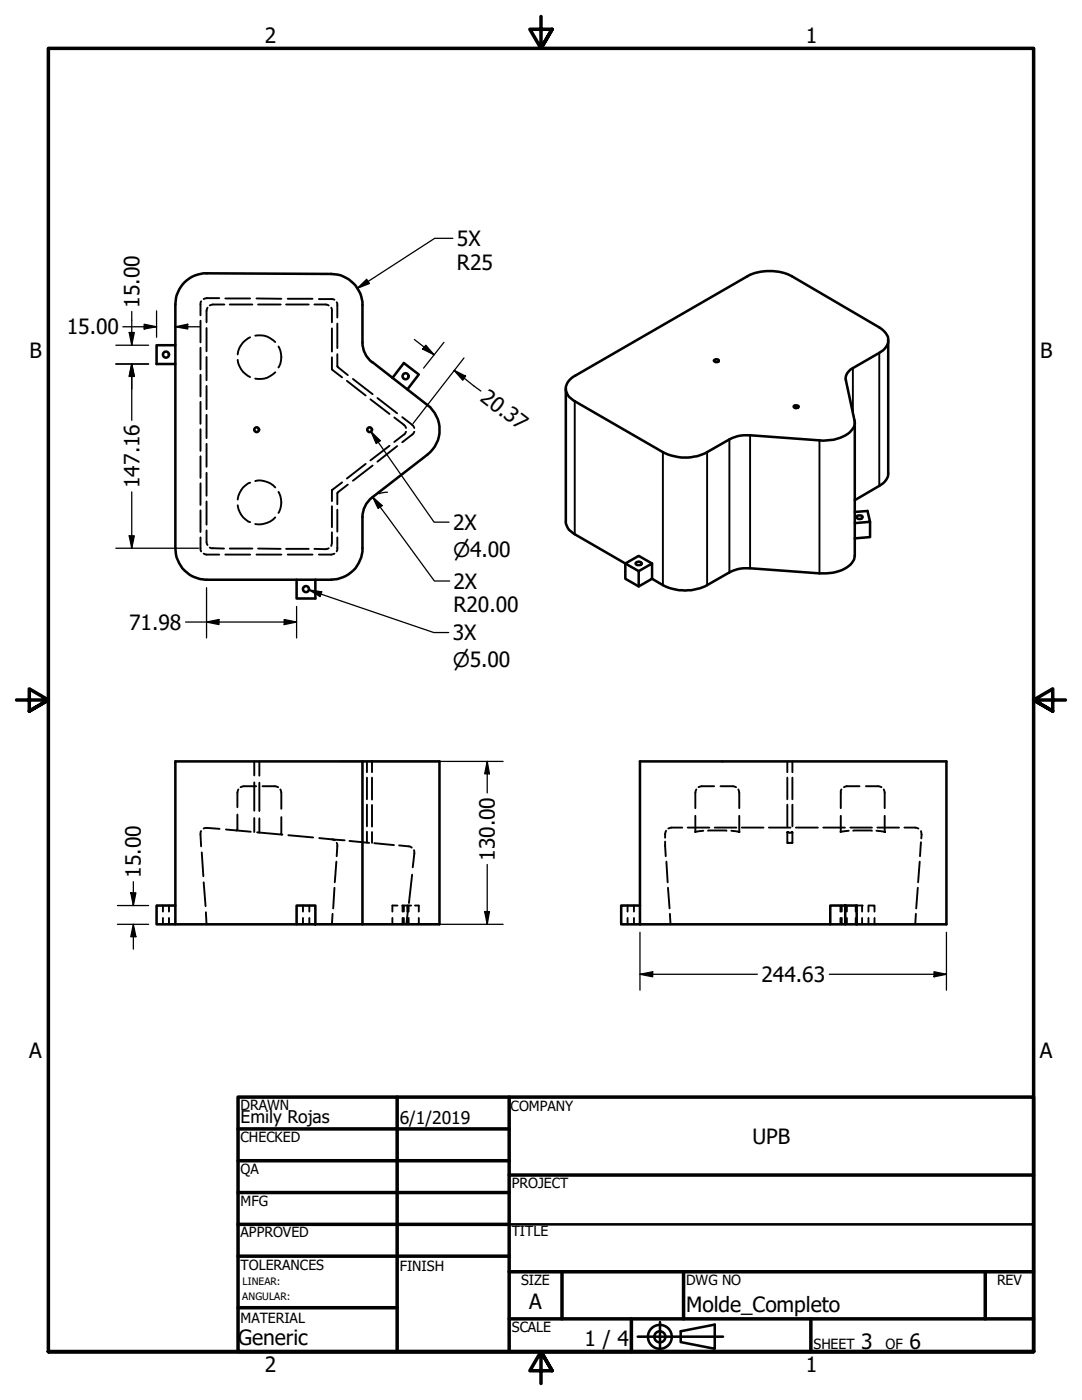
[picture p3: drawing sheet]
<svg xmlns="http://www.w3.org/2000/svg" width="216mm" height="279mm" viewBox="0 0 216 279" stroke-linecap="round" stroke-linejoin="round" font-family="sans-serif">
<!-- layer: Hidden (ANSI) -->
<g fill="none" stroke="#000" stroke-width=".38">
<path d="M43.8 59.5h-2.5l-.7 .2M45 59.6h4.9M51.2 59.6h4.9M57.4 59.6h5M63.6 59.7h2.8l.3 .1M40 64v4.3M40 69.4v4.3M40 74.8v4.3M40.1 60.1l-.1 .4v2.4M41.2 65.5v4.6M41.2 71.2v4.7M41.2 77v4.7"/>
<path d="M41.4 61.4l-.2 .6v2.3M44.8 60.8h-2.3l-.7 .2M45.8 60.8h4.6M47.4 71.8a4.3 4.3 0 0 0 2.5 3.4M49.9 67.3a4.3 4.3 0 0 0-2.5 3.4M50.9 67a4.2 4.2 0 0 1 4 1.3M51.5 60.8h4.5M54.9 74.3a4.2 4.2 0 0 1-4 1.3M55.6 69.2a4.1 4.1 0 0 1 0 4.1M57.1 60.8h4.5M62.7 60.8h2.3l.6 .2M66.1 61.4l.1 .3v2.6"/>
<path d="M66.2 65.5v4.7M66.2 71.3v2.4M66.3 73.8l2 1.5M67.2 60.3l.1 .3v2.8M67.3 64.6v4.9M67.3 70.7l.1 2.5M67.4 73.3l2 1.6M69.2 76l3.8 2.9M70.4 75.6l4 3.1M73.9 79.7l3.8 2.9M75.3 79.4l3.9 3.1M40 80.2v4.4"/>
<path d="M40 85.7v4.3M40 91.1v4.3M40 96.5v4.3M41.2 82.8v4.6M41.2 88.6v4.6M41.2 94.4v4.5M49.9 96.3a4.1 4.1 0 0 0-2.5 3.4M50.9 96a4.2 4.2 0 0 1 4 1.3M55.6 98.2a4.1 4.1 0 0 1 0 4.2M66.2 97.8v2.2M67.4 98.4l-.1 2.2M68.3 96.3l-2 1.4"/>
<path d="M69.4 96.7l-2 1.6M73 92.6l-3.8 2.9M74.4 92.9l-4 3M77.7 89l-3.8 2.9M78.7 83.3l1.9 1.5 .4 .6M79.2 89l-3.9 3.1M80.3 83.2l1.9 1.6 .5 .6M81 86.2l-.2 .4-2.1 1.6M82.7 86.2l-.2 .4-2.2 1.7M40 107.3v2.4l.1 .3M40 101.9v4.3M40.6 110.5l.6 .2h2.6"/>
<path d="M41.2 105.9v2.3l.2 .6M41.2 100.1v4.6M41.8 109.3l.4 .1 2.5 .1M45 110.7h4.9M45.8 109.5h4.6M47.4 100.8a4.1 4.1 0 0 0 2.5 3.4M51.2 110.7h4.9M51.5 109.5h4.5M54.9 103.3a4.5 4.5 0 0 1-4 1.3M57.1 109.5h4.5M57.4 110.7h5M65.6 109.4l-.6 .2-2.3-.1"/>
<path d="M66.2 106.2l-.1 2.8M66.2 101v4.2M66.7 110.5l-.6 .2h-2.5M67.3 107.3v2.4l-.1 .3M67.3 101.7v4.4M47.6 157.5l-.2 .7v2.9M50.7 152v2.7M50.7 156.1v5.7M51.1 156.9h-2.5l-.6 .2M51.8 152v2.8M51.8 156.2v5.7M52.4 156.9h2.5l.6 .2"/>
<path d="M55.9 157.5l.2 .7v3.2M73.2 152v2.1M73.2 155.2v4.3M74.2 152v2.1M74.2 155.2v4.4M138.9 157.5l-.2 .7v3.1M142.5 156.9h-2.5l-.6 .2M143.8 156.9h2.4l.7 .2M147.3 157.5l.2 .7v3.1M157.1 152v2.1M157.1 155.2v4.3M158.1 152v2.1"/>
<path d="M158.1 155.2v4.3M167.9 157.5l-.1 .4v3.4M171.5 156.9h-2.5l-.6 .2M172.8 156.9h2.5l.6 .2M176.3 157.5l.2 .7v3.1M40.1 165.9l-.1 .3 .1 2.7M40.3 170.1l.3 4.8M40.6 165.4l.7-.2 2.5 .2M40.6 176.1l.4 4.7M45.1 165.5l4.9 .5M47.1 165.7h.1M47.4 162.6l-.1 3"/>
<path d="M50.7 163.3v2.8M51.3 166.1l5 .5M51.8 163.3v2.9M56.1 163.1v3.3M56.2 166.6h.1M57.5 166.7l5 .4M63.7 167.3l2.5 .2M66.2 167.5l.6 .2M66.2 167.5h.2M66.6 167.5l2.2 .2M66.7 177.2l-.2 4.1M67.1 172l-.3 4.1"/>
<path d="M67.2 168.2l.1 .3-.1 2.4M69.7 167.8l4 .4M73.2 160.6v4.3M73.2 166v2.1M74.2 160.7v4.3M74.2 166.1v2.1M74.7 168.3l3.9 .4M79.6 168.7l2 .2 .6 .3M82.2 174.6l-.6 5.6M82.6 169.7l.1 .6-.3 2.8M132.7 168l.1 2.9M132.9 165.8l-.2 .6v.8"/>
<path d="M133 172l.2 4.1M133.3 177.2l.3 4.1M136.1 165.2h-2.1l-.7 .2M137.2 165.2h4.3M138.7 162.8v3.3l1.6-.3M141.3 165.8h3.7M142.6 165.2h4.3M147.5 162.8l.1 3.3-1.7-.3M148 165.2h4.3M153.4 165.2h4.3M157.1 160.6v4.3M157.1 166.1v2.1"/>
<path d="M157.3 168.1l-.2 .1h1l-.1-.1M157.3 166.1h-.2h1h-.1M158.1 160.6v4.3M158.1 166.1v2.1M158.8 165.2h4.4M164.3 165.2h4.3M167.8 162.8l-.1 3.3 1.7-.3M169.7 165.2h4.3M170.2 165.8h3.8M175.1 165.2h4.3M176.5 162.8l.1 3.3-1.7-.3M180.5 165.2h2.1l.7 .2"/>
<path d="M183.1 177.2l-.3 4.1M183.5 172l-.3 4.1M183.8 168.1l-.2 2.8M183.8 165.9v1.4M32.5 180.7v1.2M32.5 183.2v1.3M33.7 180.7v1.2M33.7 183.2v1.3M41.1 182.1l.1 2.4M60.5 180.7v1.2M60.5 183.2v1.3M61.7 180.7v1.2"/>
<path d="M61.7 183.2v1.3M66.4 182.4l-.2 2.1M78.3 183.2v1.3M79.3 180.7h-1v1.2M80.3 180.7h1.7M80.3 180.7v1.2M80.3 183.2v1.3M80.6 180.7v1.2M80.6 183.2v1.3M81.3 180.7v1.2M81.3 183.2v1.3M81.4 181.6l-.3 2.9"/>
<path d="M81.5 180.7v1.2M81.5 183.2v1.3M82.8 180.7h.8v1.2M83.6 183.2v1.3M125.2 180.7v1.2M125.2 183.2v1.3M126.5 180.7v1.2M126.5 183.2v1.3M133.7 182.4l.1 2.1M167.7 180.7v1.2M167.7 183.2v1.3M168 180.7v1.2"/>
<path d="M168 183.2v1.3M169 180.7v1.2M169 183.2v1.3M170.8 180.7v1.2M170.8 183.2v1.3M170.9 180.7h1.2M172 180.7v1.2M172 183.2v1.3M173.3 180.7v1.2M173.3 183.2v1.3M173.4 180.7h1.1v1.2M174.5 183.2v1.3"/>
<path d="M182.8 182.4l-.2 2.1"/>
</g>
<!-- layer: Visible (ANSI) -->
<g fill="none" stroke="#000" stroke-width=".51">
<path d="M36.8 56.3a6.2 6.2 0 0 1 4.5-1.8l24.8 .2a6.3 6.3 0 0 1 6.2 6.2v7.5a4.8 4.8 0 0 0 2 3.9l11 8.5a6.3 6.3 0 0 1 0 9.9l-11 8.6a5 5 0 0 0-2 3.9v6.2a6.3 6.3 0 0 1-6.2 6.3h-24.9a6.3 6.3 0 0 1-6.2-6.3v-48.6a6.6 6.6 0 0 1 1.8-4.5zM35 68.9h-3.8v3.7h3.8M78.3 75.4l2.3-2.9 3 2.2-2.3 3M112.9 77.5v26.6a2.95 2.95 0 0 0 1.8 2.5l10.1 5.9v3l2.6 1.5M113.6 75.9l.7-.7 34.9-20.1a10.1 10.1 0 0 1 8.8 0l17.5 10.2a2.78 2.78 0 0 1 1.5 3.7l-.8 .9-6.5 3.8-.3 .3a1.97 1.97 0 0 0-.6 1.9l1.7 8a2.8 2.8 0 0 1-1.8 3 8.5 8.5 0 0 1-5.2 1l-13.8-1h-1.9l-1.8 .5-4.9 2.8a9.6 9.6 0 0 1-8.8 0l-17.6-10.1a2.69 2.69 0 0 1-1.4-3.9zM142.4 71.9l.2-.1a.43 .43 0 0 1 .5-.2 .43 .43 0 0 1 .2 .6l-.6 .1zM177.2 67.9v26.5a2.95 2.95 0 0 1-1.7 2.6l-4.9 2.8M158.4 81l.2-.1 .7 .1a.48 .48 0 0 1-.4 .5 .48 .48 0 0 1-.5-.4zM170.6 84.3v26.6a3.8 3.8 0 0 1-3.2 3.1l-1.2 .3-2.7 .1-13.8-1-1.9 .1-1.8 .5-4.9 2.8a9.6 9.6 0 0 1-8.8 0l-2.2-1.3M59.2 115.7v3.7h3.7v-3.7M127 112.2l.4-.1 .6 .2a.63 .63 0 0 1-.5 .6 .63 .63 0 0 1-.7-.4zM127.4 114l2.7-1.5v3l-2.7 1.5z"/>
<path d="M130.1 112.5l-2.7-1.6-2.6 1.6 2.6 1.5M170.6 102.2l2.5-.2 .5 2.1-3 .3M170.9 103.1a.63 .63 0 0 1 .7-.3 .63 .63 0 0 1 .5 .5 .61 .61 0 0 1-.7 .3 .61 .61 0 0 1-.5-.5zM173.6 104.1v3.1l-3 .2M72.3 152v32.5M35 180.7h-3.8v3.8h3.8M59.2 180.7h3.7v3.8h-3.7zM59.2 184.5h-24.2v-32.5h52.7v32.5h-24.8M127.7 180.7h-3.7v3.8h3.7M127.7 184.5v-32.5h61.1v32.5h-17.9M127.7 184.5h38M168.7 180.7v3.8h-3v-3.8h5.2v3.8"/>
<path d="M168.7 184.5h2.2"/>
<circle cx="33.1" cy="70.8" r=".6"/>
<circle cx="80.9" cy="75.1" r=".6"/>
<circle cx="51.2" cy="85.8" r=".48"/>
<circle cx="73.8" cy="85.8" r=".48"/>
<circle cx="61.1" cy="117.6" r=".6"/>
</g>
<!-- layer: Visible Narrow (ANSI) -->
<path d="M170.2 73.5v8.9M175.5 70.4v26.6M114.7 80.1v26.5M132.3 90.2v26.6M141.1 90.2v26.6M145.5 87.7v26.5M149.7 86.9v26.5M163.5 87.9v26.5" fill="none" stroke="#000" stroke-width=".38"/>
<!-- layer: Border (ANSI) -->
<g fill="none" stroke="#000" stroke-width=".7">
<path d="M107.9 3.3v6.4l-2.2-3.9h4.5l-2.3 3.9 2.3-3.9M3.3 139.7h6.4l-3.9-2.2v4.4l3.9-2.2-3.9 2.2M212.6 139.7h-6.4l3.9-2.2v4.4l-3.9-2.2 3.9 2.2M47.5 218.9h158.7v50.8h-158.7zM79.2 218.9v50.8M101.6 218.9v50.8M47.5 225.3h54.1M47.5 231.6h54.1M47.5 238h54.1M101.6 234.5h104.6M47.5 244.3h54.1M47.5 250.7h54.1"/>
<path d="M101.6 253.8h104.6M112.1 253.8v9.4M136.4 253.8v9.4M196.6 253.8v9.4M9.7 269.7v-260h196.5v260h-196.5h196.5M47.5 261h31.7M101.6 263.2h104.6M110.2 273.6l-2.3-3.9 2.3 3.9h-4.5l2.2-3.9v6.4M126 263.2v6.5M161.8 263.2v6.5"/>
</g>
<!-- layer: Title (ANSI) -->
<g fill="none" stroke="#000" stroke-width=".51">
<path d="M101.6 244.3h104.6M127.3 266.8h17M131.7 263.8v5.6M135.8 265.7l6.8-1.3v4.8l-6.8-1.4z"/>
<circle cx="131.7" cy="266.8" r="2.38"/>
<circle cx="131.7" cy="266.8" r="1.11"/>
</g>
<!-- layer: Dimension (ANSI) -->
<g fill="none" stroke="#000" stroke-width=".25">
<path d="M71.3 57.5l1.9-1.7 .5 .8zM90.4 47.6h-3.7l-15.4 9.9M23.1 68.9h6.6M23.1 72.6h6.6M24.5 65.2h6.7M25.8 66.4h1l-.5 2.5zM26.3 72.6l.5 2.5h-1zM26.3 62.2v6.7M26.3 72.6v11.3M28.8 64.7l2.4 .5-2.4 .5zM31.2 62v5.3M35 65.2l2.5-.5v1z"/>
<path d="M35 65.2h5M82.7 67.8l3.9 3M85 68.9l1.6 1.9-2.3-1.1zM88.6 68.3l-4.1 5.2M90.6 73.9l2.3 1.2-.6 .8zM90.6 73.9l5.3 4.1M92.6 71.4l-10.2 13.1M26.3 98.2v11.2M74 86.2l1.9 1.7-.8 .6zM74 86.2l12.6 18h3M74.4 99.2l1.9 1.7-.9 .6zM74.4 99.2l12.3 16.8h3"/>
<path d="M77.3 98.2l-1.6 .3M23.1 109.4h16.5M25.8 106.9h1l-.5 2.5zM41.2 117.3v10M61.7 117.7l2.5 .4-.3 1zM61.7 117.7l24.9 8.5h2.9M37 124.1h22.2M41.2 124.1l2.5-.5v1.1zM56.7 123.6l2.5 .5-2.5 .6zM59.2 121v6.3M67.7 152h32.7M97.2 152l.5 2.4h-1z"/>
<path d="M97.2 152v6.2M26.1 178.2h1l-.5 2.5zM26.6 176v4.7M97.2 172.5v12M23.4 184.5h6.3M23.4 180.7h6.3M26.6 184.5l.5 2.4h-1zM26.6 184.5v4.9M60.8 184.5h39.6M96.7 181.9h1l-.5 2.6zM127.7 194.4l2.5-.5v1zM127.7 194.4h23.4"/>
<path d="M127.7 186.1v11.5M165.5 194.4h23.3M186.4 193.9l2.4 .5-2.4 .5zM188.8 186.1v11.5"/>
</g>
<g fill="#000">
<path d="M71.3 57.5l1.9-1.7 .5 .8z" fill-rule="evenodd"/>
<path d="M25.8 66.4h1l-.5 2.5z" fill-rule="evenodd"/>
<path d="M26.3 72.6l.5 2.5h-1z" fill-rule="evenodd"/>
<path d="M26.3 72.6l.5 2.5h-1z" fill-rule="evenodd"/>
<path d="M28.8 64.7l2.4 .5-2.4 .5z" fill-rule="evenodd"/>
<path d="M35 65.2l2.5-.5v1z" fill-rule="evenodd"/>
<path d="M85 68.9l1.6 1.9-2.3-1.1z" fill-rule="evenodd"/>
<path d="M90.6 73.9l2.3 1.2-.6 .8z" fill-rule="evenodd"/>
<path d="M74 86.2l1.9 1.7-.8 .6z" fill-rule="evenodd"/>
<path d="M25.8 106.9h1l-.5 2.5z" fill-rule="evenodd"/>
<path d="M61.7 117.7l2.5 .4-.3 1z" fill-rule="evenodd"/>
<path d="M74.4 99.2l1.9 1.7-.9 .6z" fill-rule="evenodd"/>
<path d="M41.2 124.1l2.5-.5v1.1z" fill-rule="evenodd"/>
<path d="M56.7 123.6l2.5 .5-2.5 .6z" fill-rule="evenodd"/>
<path d="M97.2 152l.5 2.4h-1z" fill-rule="evenodd"/>
<path d="M26.1 178.2h1l-.5 2.5z" fill-rule="evenodd"/>
<path d="M26.6 184.5l.5 2.4h-1z" fill-rule="evenodd"/>
<path d="M96.7 181.9h1l-.5 2.6z" fill-rule="evenodd"/>
<path d="M127.7 194.4l2.5-.5v1z" fill-rule="evenodd"/>
<path d="M186.4 193.9l2.4 .5-2.4 .5z" fill-rule="evenodd"/>
</g>
<g font-size="4.2">
<text x="52.8" y="8.6">2</text>
<text x="160.8" y="8.6">1</text>
<text x="91.2" y="53.8">R25</text>
<text x="91.2" y="49">5X</text>
<text x="27.8" y="61.4" transform="rotate(-90 27.8 61.4)">15.00</text>
<text x="5.9" y="71.4">B</text>
<text x="13.3" y="66.7">15.00</text>
<text x="207.6" y="71.4">B</text>
<text x="95.6" y="79.8" transform="rotate(38 95.6 79.8)">20.37</text>
<text x="27.8" y="97.4" transform="rotate(-90 27.8 97.4)">147.16</text>
<text x="90.4" y="105.8">2X</text>
<text x="90.5" y="117.5">2X</text>
<text x="25.8" y="125.7">71.98</text>
<text x="90.5" y="122.2">R20.00</text>
<text x="90.4" y="127.8">3X</text>
<text x="98.7" y="171.8" transform="rotate(-90 98.7 171.8)">130.00</text>
<text x="28.1" y="175.1" transform="rotate(-90 28.1 175.1)">15.00</text>
<text x="152" y="196">244.63</text>
<text x="5.8" y="211.1">A</text>
<text x="207.5" y="211.1">A</text>
<text x="150.2" y="228.2">UPB</text>
<text x="105.6" y="261.3">A</text>
<text x="136.9" y="261.9">Molde_Completo</text>
<text x="47.5" y="268.4">Generic</text>
<text x="116.6" y="268.6">1 / 4</text>
<text x="171.8" y="269.2">3</text>
<text x="181.5" y="269.2">6</text>
<text x="52.8" y="273.8">2</text>
<text x="160.8" y="273.8">1</text>
</g>
<g font-size="4">
<text x="90.4" y="111.1">⌀4.00</text>
<text x="90.4" y="133.1">⌀5.00</text>
</g>
<g font-size="3.5">
<text x="48" y="224.1">Emily Rojas</text>
<text x="79.8" y="224.2">6/1/2019</text>
</g>
<g font-size="2.8">
<text x="48" y="221.5">DRAWN</text>
<text x="101.9" y="221.7">COMPANY</text>
<text x="48" y="227.9">CHECKED</text>
<text x="48" y="234.3">QA</text>
<text x="102.1" y="237.1">PROJECT</text>
<text x="48" y="240.6">MFG</text>
<text x="48" y="247">APPROVED</text>
<text x="102.1" y="246.7">TITLE</text>
<text x="48" y="253.4">TOLERANCES</text>
<text x="79.8" y="253.6">FINISH</text>
<text x="104" y="256.4">SIZE</text>
<text x="136.9" y="256.4">DWG NO</text>
<text x="198.9" y="256.3">REV</text>
<text x="48" y="264.1">MATERIAL</text>
<text x="102.1" y="265.8">SCALE</text>
<text x="162.3" y="269.2">SHEET</text>
<text x="176.7" y="269.2">OF</text>
</g>
<g font-size="2">
<text x="48.4" y="256.5">LINEAR:</text>
<text x="48.3" y="259.5">ANGULAR:</text>
</g>
</svg>
